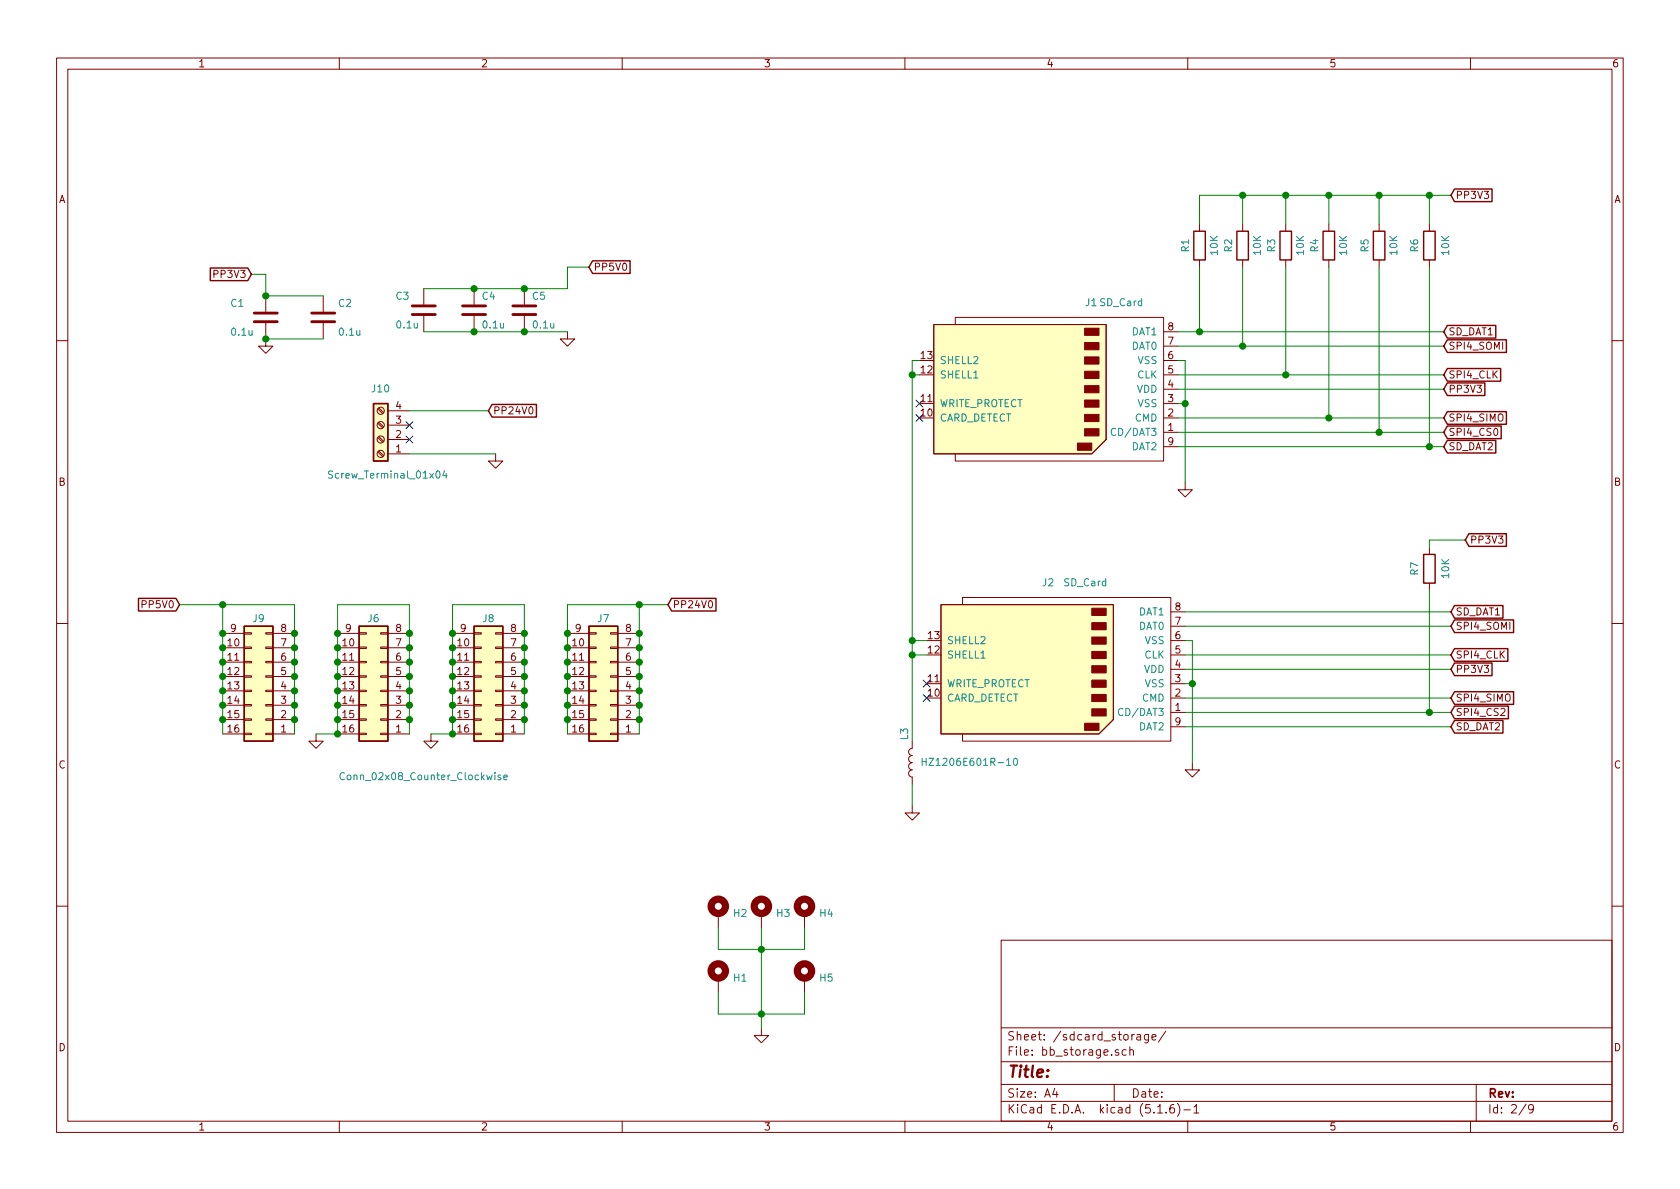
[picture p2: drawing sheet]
<svg xmlns="http://www.w3.org/2000/svg" width="297mm" height="210mm" viewBox="0 0 297 210" stroke-linecap="round" stroke-linejoin="round" font-family="sans-serif">
<g fill="none" stroke="#840000" stroke-width=".18">
<path d="M10 10.3h277v189.9h-277zM12 12.2h273v186.1h-273zM60 10.3v1.9M110 10.3v1.9M160 10.3v1.9M210 10.3v1.9M260 10.3v1.9M212.1 39.6v1.3M219.7 39.6v1.3M227.3 39.6v1.3M234.9 39.6v1.3M243.8 39.6v1.3"/>
<path d="M252.7 39.6v1.3M47 57.1v4.1h1.3l-1.3 1.3-1.3-1.3h1.3M47 52.3v2.8M57.1 52.3v2.8M57.1 57.1v2.8M74.9 51v2.8M74.9 55.9v2.8M83.8 51v2.8M83.8 55.9v2.8M92.7 51v2.8M92.7 55.9v2.8M100.3 58.7v1.2h1.3l-1.3 1.3-1.2-1.3h1.2"/>
<path d="M165.1 57.4h30.5v20.3l-2.6 2.6h-27.9zM168.9 57.4v-1.3h36.8v25.4h-36.8v-1.2M205.7 58.7h2.6M212.1 46v1.2M219.7 46v1.2M227.3 46v1.2M234.9 46v1.2M243.8 46v1.2M252.7 46v1.2M10 60.2h2M66.8 72.3l.9 .8M66.8 74.8l.9 .9"/>
<path d="M66.8 77.4l.9 .8M66.8 79.9l.9 .9M67 72.1l.8 .9M67 74.7l.8 .8M67 77.2l.8 .8M67 79.8l.8 .8M68.6 77.7h3.8M68.6 75.2h3.8M68.6 72.6h3.8M93.6 72.1l.2-.2a.67 .67 0 0 1 .5 .7 .67 .67 0 0 1-.5 .6l-.3-.5zM205.7 76.4h2.6M205.7 73.9h2.6"/>
<path d="M205.7 71.4h2.6M205.7 68.8h2.6M205.7 66.3h2.6M205.7 63.7h2.6M205.7 61.2h2.6M205.7 79h2.6M285 60.2h2M68.6 80.3h3.8M87.6 80.3v1.2h1.3l-1.3 1.3-1.2-1.3h1.2M209.5 85.3v1.3h1.3l-1.3 1.3-1.2-1.3h1.2M252.7 96.8v1.2M10 110.3h2"/>
<path d="M39.4 114.5h3.8M39.4 117.1h3.8M39.4 119.6h3.8M39.4 112h3.8M43.2 117h1.2v.2h-1.2zM43.2 114.4h1.2v.3h-1.2zM43.2 111.9h1.2v.2h-1.2zM43.2 119.5h1.2v.3h-1.2zM47 117h1.3v.2h-1.3zM47 114.4h1.3v.3h-1.3zM47 111.9h1.3v.2h-1.3zM47 119.5h1.3v.3h-1.3z"/>
<path d="M48.3 114.5h3.8M48.3 117.1h3.8M48.3 119.6h3.8M48.3 112h3.8M59.7 114.5h3.8M59.7 117.1h3.8M59.7 119.6h3.8M59.7 112h3.8M63.5 117h1.3v.2h-1.3zM63.5 114.4h1.3v.3h-1.3zM63.5 111.9h1.3v.2h-1.3zM63.5 119.5h1.3v.3h-1.3z"/>
<path d="M67.3 117h1.3v.2h-1.3zM67.3 114.4h1.3v.3h-1.3zM67.3 111.9h1.3v.2h-1.3zM67.3 119.5h1.3v.3h-1.3zM68.6 114.5h3.8M68.6 117.1h3.8M68.6 119.6h3.8M68.6 112h3.8M80 114.5h3.8M80 117.1h3.8M80 119.6h3.8M80 112h3.8"/>
<path d="M83.8 117h1.3v.2h-1.3zM83.8 114.4h1.3v.3h-1.3zM83.8 111.9h1.3v.2h-1.3zM83.8 119.5h1.3v.3h-1.3zM87.6 117h1.3v.2h-1.3zM87.6 114.4h1.3v.3h-1.3zM87.6 111.9h1.3v.2h-1.3zM87.6 119.5h1.3v.3h-1.3zM88.9 114.5h3.8M88.9 117.1h3.8M88.9 119.6h3.8M88.9 112h3.8"/>
<path d="M100.3 114.5h3.8M100.3 117.1h3.8M100.3 119.6h3.8M100.3 112h3.8M104.1 117h1.3v.2h-1.3zM104.1 114.4h1.3v.3h-1.3zM104.1 111.9h1.3v.2h-1.3zM104.1 119.5h1.3v.3h-1.3zM107.9 117h1.3v.2h-1.3zM107.9 114.4h1.3v.3h-1.3zM107.9 111.9h1.3v.2h-1.3zM107.9 119.5h1.3v.3h-1.3z"/>
<path d="M109.2 114.5h3.8M109.2 117.1h3.8M109.2 119.6h3.8M109.2 112h3.8M125.4 106.3l.2-.1a.67 .67 0 0 1 .4 .7 .67 .67 0 0 1-.4 .6l-.4-.5zM166.4 106.9h30.4v20.3l-2.5 2.6h-27.9zM170.2 106.9v-1.2h36.8v25.4h-36.8v-1.3M207 118.4h2.5M207 115.8h2.5M207 113.3h2.5M207 110.7h2.5M207 108.2h2.5"/>
<path d="M252.7 103.1v1.3M285 110.3h2M39.4 129.8h3.8M39.4 122.2h3.8M39.4 124.7h3.8M39.4 127.2h3.8M43.2 124.6h1.2v.2h-1.2zM43.2 127.1h1.2v.3h-1.2zM43.2 129.7h1.2v.2h-1.2zM43.2 122h1.2v.3h-1.2zM47 124.6h1.3v.2h-1.3zM47 127.1h1.3v.3h-1.3z"/>
<path d="M47 129.7h1.3v.2h-1.3zM47 122h1.3v.3h-1.3zM48.3 129.8h3.8M48.3 122.2h3.8M48.3 124.7h3.8M48.3 127.2h3.8M55.9 129.8v1.3h1.2l-1.2 1.2-1.3-1.2h1.3M59.7 129.8h3.8M59.7 122.2h3.8M59.7 124.7h3.8M59.7 127.2h3.8M63.5 124.6h1.3v.2h-1.3z"/>
<path d="M63.5 127.1h1.3v.3h-1.3zM63.5 129.7h1.3v.2h-1.3zM63.5 122h1.3v.3h-1.3zM67.3 124.6h1.3v.2h-1.3zM67.3 127.1h1.3v.3h-1.3zM67.3 129.7h1.3v.2h-1.3zM67.3 122h1.3v.3h-1.3zM68.6 129.8h3.8M68.6 122.2h3.8M68.6 124.7h3.8M68.6 127.2h3.8M76.2 129.8v1.3h1.3l-1.3 1.2-1.3-1.2h1.3"/>
<path d="M80 129.8h3.8M80 122.2h3.8M80 124.7h3.8M80 127.2h3.8M83.8 124.6h1.3v.2h-1.3zM83.8 127.1h1.3v.3h-1.3zM83.8 129.7h1.3v.2h-1.3zM83.8 122h1.3v.3h-1.3zM87.6 124.6h1.3v.2h-1.3zM87.6 127.1h1.3v.3h-1.3zM87.6 129.7h1.3v.2h-1.3zM87.6 122h1.3v.3h-1.3z"/>
<path d="M88.9 129.8h3.8M88.9 122.2h3.8M88.9 124.7h3.8M88.9 127.2h3.8M100.3 129.8h3.8M100.3 122.2h3.8M100.3 124.7h3.8M100.3 127.2h3.8M104.1 124.6h1.3v.2h-1.3zM104.1 127.1h1.3v.3h-1.3zM104.1 129.7h1.3v.2h-1.3zM104.1 122h1.3v.3h-1.3z"/>
<path d="M107.9 124.6h1.3v.2h-1.3zM107.9 127.1h1.3v.3h-1.3zM107.9 129.7h1.3v.2h-1.3zM107.9 122h1.3v.3h-1.3zM109.2 129.8h3.8M109.2 122.2h3.8M109.2 124.7h3.8M109.2 127.2h3.8M161.3 131.1v1.2a.63 .63 0 0 0-.6 .7 .63 .63 0 0 0 .6 .6 .63 .63 0 0 0-.6 .6 .63 .63 0 0 0 .6 .7 .63 .63 0 0 0-.6 .6 .63 .63 0 0 0 .6 .6 .63 .63 0 0 0-.6 .7 .63 .63 0 0 0 .6 .6v1.3M207 126h2.5M207 123.4h2.5M207 120.9h2.5"/>
<path d="M207 128.5h2.5M210.8 134.9v1.2h1.3l-1.3 1.3-1.3-1.3h1.3M161.3 142.5v1.3h1.3l-1.3 1.2-1.3-1.2h1.3M10 160.2h2M127 161.5v2.6M127 173v2.5M134.6 161.5v2.6M142.2 161.5v2.6M142.2 173v2.5M177 166.3h108v32h-108zM285 160.2h2M60 198.3v1.9"/>
<path d="M110 198.3v1.9M134.6 181.9v1.2h1.3l-1.3 1.3-1.3-1.3h1.3M160 198.3v1.9M177 194.8h108M177 191.8h108M177 187.8h108M177 181.8h108M186.5 192.5l-.4 1h1M186.8 193v1M197 191.8v3M197.8 185.7a.37 .37 0 0 0-.6 .1l.1 .2 .5 .2v.1l-.2 .3-.4-.1M199.1 185.7l-.4-.1-.3 .3 .1 .6 .2 .1 .4-.1"/>
<path d="M199.8 185.7a.37 .37 0 0 1 .6 .1v.8M199.8 185.1v1.5M201 183h.6l.1 .9M201.7 183.3l-.5 .1-.2 .2 .2 .3 .5-.1M203 182.9v1.2l-.2 .3-.4-.1M203 183l-.4-.1-.3 .3 .2 .6h.5M203.7 183.4l.7-.1-.1-.3-.4-.1-.2 .2 .1 .7h.5M204.7 196.8h.8M206.1 182.3l-1.3 2M206.2 196.7v.1M207.5 195.3a.59 .59 0 0 0-.7 .7v.5l.2 .2 .4 .1 .2-.1 .1-.5-.2-.2-.4-.1-.3 .3M208.2 195.1a1.71 1.71 0 0 1 0 2.3"/>
<path d="M209.3 196.3h1.2M210 198.3v1.9M211.1 195.8l.4-.5v1.5M211.1 196.8h.9M260 198.3v1.9M261 191.8v6.5M269.8 195.2l-1.2 2M271.1 196l-.3 .3-.4-.1-.1-.2v-.4l.1-.2 .4-.1 .2 .2a1.19 1.19 0 0 1-.2 1.2l-.4 .1"/>
<circle cx="67.3" cy="72.6" r=".63"/>
<circle cx="67.3" cy="77.7" r=".63"/>
<circle cx="67.3" cy="75.2" r=".63"/>
<circle cx="67.3" cy="80.3" r=".63"/>
</g>
<g fill="#ffffc2" stroke="#ffffc2" stroke-width=".18">
<path d="M63.5 110.7h5.1v20.4h-5.1z"/>
<path d="M83.8 110.7h5.1v20.4h-5.1z"/>
<path d="M104.1 110.7h5.1v20.4h-5.1z"/>
<path d="M66 71.4h2.6v10.1h-2.6z"/>
<path d="M165.1 57.4h30.5v20.3l-2.6 2.6h-27.9z"/>
<path d="M43.2 110.7h5.1v20.4h-5.1z"/>
<path d="M166.4 106.9h30.4v20.3l-2.5 2.6h-27.9z"/>
</g>
<g fill="none" stroke="#840000" stroke-width=".25">
<path d="M257.2 33.4h6.6v2.3h-6.6l-.7-1.2zM37.2 47.4h6.6l.6 1.1-.6 1.1h-6.6zM104.8 46.1h6.6v2.3h-6.6l-.7-1.2zM211.1 40.9h2v5.1h-2zM218.7 40.9h2v5.1h-2zM226.3 40.9h2v5.1h-2zM233.9 40.9h2.1v5.1h-2.1zM242.8 40.9h2.1v5.1h-2.1zM251.7 40.9h2v5.1h-2zM255.9 57.6h8.6v2.2h-8.6l-.6-1.1zM66 71.4h2.6v10.1h-2.6zM87 71.5h7.8v2.3h-7.8l-.6-1.2z"/>
<path d="M255.9 72.8h10.4v2.2h-10.4l-.6-1.1zM255.9 67.7h6.6v2.2h-6.6l-.6-1.1zM255.9 75.3h9.5v2.3h-9.5l-.6-1.2zM255.9 65.2h9.4v2.2h-9.4l-.6-1.1zM255.9 60.1h10.4v2.2h-10.4l-.6-1.1zM255.9 77.9h8.6v2.2h-8.6l-.6-1.1zM251.7 98h2v5.1h-2zM259.7 94.4h6.6v2.2h-6.6l-.6-1.1zM24.5 105.8h6.6l.6 1.1-.6 1.1h-6.6zM43.2 110.7h5.1v20.4h-5.1zM63.5 110.7h5.1v20.4h-5.1zM83.8 110.7h5.1v20.4h-5.1z"/>
<path d="M104.1 110.7h5.1v20.4h-5.1zM118.7 105.8h7.9v2.2h-7.9l-.6-1.1zM257.2 114.7h9.4v2.2h-9.4l-.7-1.1zM257.2 109.6h10.4v2.3h-10.4l-.7-1.2zM257.2 107.1h8.5v2.2h-8.5l-.7-1.1zM257.2 117.2h6.6v2.3h-6.6l-.7-1.1zM257.2 127.4h8.5v2.2h-8.5l-.7-1.1zM257.2 124.9h9.5v2.2h-9.5l-.7-1.1zM257.2 122.3h10.4v2.3h-10.4l-.7-1.2z"/>
</g>
<path d="M45 56.9h4M45 55.4h4M55.1 56.9h4.1M55.1 55.4h4.1M72.9 55.6h4.1M72.9 54.1h4.1M81.8 55.6h4.1M81.8 54.1h4.1M90.7 55.6h4M90.7 54.1h4" fill="none" stroke="#840000" stroke-width=".51"/>
<path d="M197.3 75.9a.6 .6 0 0 0-.9 .4 .6 .6 0 0 0 .6 .7l.3-.1M58.8 83.4l-.5-.1-.2 .1 .1 .4 .6 .3v.2l-.2 .3-.5-.1M78.6 83.2l-.3 .9h.8M78.9 83.7v.9M60.9 136.7a.6 .6 0 0 0-.8 .5 .6 .6 0 0 0 .6 .7l.2-.1M88.5 137.1h-.3l-.2 .1 .1 .2 .4 .1v.3h-.5M89.1 137.5l.6-.1-.1-.3h-.3l-.2 .1v.6h.5M163 134.1v1.3M163 134.7h.8M163.8 134.1v1.3M179.3 134.2l.2-.1a.67 .67 0 0 1 .4 .6 .67 .67 0 0 1-.4 .7l-.3-.5zM198.5 125.4a.6 .6 0 0 0-.8 .4 .6 .6 0 0 0 .6 .7l.2-.1" fill="none" stroke="#008484" stroke-width=".18"/>
<g fill="#840000" stroke="#840000" stroke-width=".18">
<path d="M191.8 58h2.5v1.3h-2.5z"/>
<path d="M191.8 60.6h2.5v1.2h-2.5z"/>
<path d="M191.8 63.1h2.5v1.3h-2.5z"/>
<path d="M191.8 65.7h2.5v1.2h-2.5z"/>
<path d="M191.8 68.2h2.5v1.3h-2.5z"/>
<path d="M191.8 70.7h2.5v1.3h-2.5z"/>
<path d="M191.8 73.3h2.5v1.2h-2.5z"/>
<path d="M191.8 75.8h2.5v1.3h-2.5z"/>
<path d="M190.5 78.4h2.5v1.2h-2.5z"/>
<path d="M193 107.6h2.6v1.2h-2.6z"/>
<path d="M193 110.1h2.6v1.3h-2.6z"/>
<path d="M193 112.6h2.6v1.3h-2.6z"/>
<path d="M193 115.2h2.6v1.3h-2.6z"/>
<path d="M193 117.7h2.6v1.3h-2.6z"/>
<path d="M193 120.3h2.6v1.2h-2.6z"/>
<path d="M193 122.8h2.6v1.3h-2.6z"/>
<path d="M193 125.3h2.6v1.3h-2.6z"/>
<path d="M191.8 127.9h2.5v1.3h-2.5z"/>
</g>
<g fill="none" stroke="#840000" stroke-width="1.3">
<circle cx="127" cy="171.7" r="1.27"/>
<circle cx="127" cy="160.3" r="1.27"/>
<circle cx="134.6" cy="160.3" r="1.27"/>
<circle cx="142.2" cy="160.3" r="1.27"/>
<circle cx="142.2" cy="171.7" r="1.27"/>
</g>
<g fill="none" stroke="#008400" stroke-width=".18">
<path d="M219.7 34.5v5.1M227.3 34.5v5.1M234.9 34.5v5.1M243.8 34.5v5.1M252.7 34.5v5.1M256.5 34.5h-44.4v5.1M44.4 48.5h2.6v3.8h10.1M47 59.9h10.1M74.9 58.7h25.4M104.1 47.2h-3.8v3.8h-25.4M208.3 58.7h47M212.1 47.2v11.5"/>
<path d="M219.7 47.2v14M227.3 47.2v19.1M234.9 47.2v26.7M243.8 47.2v29.2M252.7 47.2v31.8M72.4 72.6h14M161.3 66.3h1.3M162.6 63.7h-1.3v67.4M208.3 61.2h47M208.3 66.3h47M208.3 79h47M208.3 63.7h1.2v21.6"/>
<path d="M208.3 71.4h1.2M208.3 73.9h47M208.3 68.8h47M208.3 76.4h47M72.4 80.3h15.2M259.1 95.5h-6.4v1.3M31.7 106.9h20.4v22.9M39.4 106.9v22.9M113 106.9v22.9M118.1 106.9h-17.8v22.9M161.3 113.3h2.5M161.3 115.8h2.5"/>
<path d="M209.5 113.3h1.3v21.6M209.5 115.8h47M209.5 108.2h47M209.5 110.7h47M209.5 118.4h47M252.7 104.4v21.6M55.9 129.8h3.8v-22.9h12.7v22.9M76.2 129.8h3.8v-22.9h12.7v22.9M161.3 138.7v3.8M209.5 120.9h1.3M209.5 126h47M209.5 123.4h47"/>
<path d="M209.5 128.5h47M127 164.1v3.8h15.2v-3.8M127 175.5v3.8h15.2v-3.8M134.6 164.1v17.8"/>
</g>
<g fill="#008400" stroke="#008400" stroke-width=".25">
<circle cx="59.7" cy="117.1" r=".51"/>
<circle cx="59.7" cy="114.5" r=".51"/>
<circle cx="252.7" cy="79" r=".51"/>
<circle cx="227.3" cy="34.5" r=".51"/>
<circle cx="39.4" cy="106.9" r=".51"/>
<circle cx="52.1" cy="112" r=".51"/>
<circle cx="39.4" cy="112" r=".51"/>
<circle cx="134.6" cy="167.9" r=".51"/>
<circle cx="39.4" cy="114.5" r=".51"/>
<circle cx="39.4" cy="117.1" r=".51"/>
<circle cx="39.4" cy="119.6" r=".51"/>
<circle cx="134.6" cy="179.3" r=".51"/>
<circle cx="39.4" cy="122.2" r=".51"/>
<circle cx="39.4" cy="124.7" r=".51"/>
<circle cx="39.4" cy="127.2" r=".51"/>
<circle cx="161.3" cy="113.3" r=".51"/>
<circle cx="59.7" cy="112" r=".51"/>
<circle cx="72.4" cy="114.5" r=".51"/>
<circle cx="113" cy="106.9" r=".51"/>
<circle cx="72.4" cy="117.1" r=".51"/>
<circle cx="252.7" cy="126" r=".51"/>
<circle cx="72.4" cy="119.6" r=".51"/>
<circle cx="72.4" cy="122.2" r=".51"/>
<circle cx="210.8" cy="120.9" r=".51"/>
<circle cx="72.4" cy="124.7" r=".51"/>
<circle cx="72.4" cy="127.2" r=".51"/>
<circle cx="161.3" cy="66.3" r=".51"/>
<circle cx="72.4" cy="112" r=".51"/>
<circle cx="52.1" cy="122.2" r=".51"/>
<circle cx="47" cy="52.3" r=".51"/>
<circle cx="80" cy="127.2" r=".51"/>
<circle cx="243.8" cy="76.4" r=".51"/>
<circle cx="52.1" cy="117.1" r=".51"/>
<circle cx="80" cy="129.8" r=".51"/>
<circle cx="52.1" cy="119.6" r=".51"/>
<circle cx="92.7" cy="58.7" r=".51"/>
<circle cx="52.1" cy="127.2" r=".51"/>
<circle cx="92.7" cy="51" r=".51"/>
<circle cx="113" cy="114.5" r=".51"/>
<circle cx="83.8" cy="58.7" r=".51"/>
<circle cx="113" cy="117.1" r=".51"/>
<circle cx="83.8" cy="51" r=".51"/>
<circle cx="113" cy="119.6" r=".51"/>
<circle cx="161.3" cy="115.8" r=".51"/>
<circle cx="47" cy="59.9" r=".51"/>
<circle cx="113" cy="122.2" r=".51"/>
<circle cx="113" cy="124.7" r=".51"/>
<circle cx="52.1" cy="124.7" r=".51"/>
<circle cx="113" cy="127.2" r=".51"/>
<circle cx="100.3" cy="127.2" r=".51"/>
<circle cx="100.3" cy="124.7" r=".51"/>
<circle cx="100.3" cy="122.2" r=".51"/>
<circle cx="100.3" cy="119.6" r=".51"/>
<circle cx="100.3" cy="117.1" r=".51"/>
<circle cx="113" cy="112" r=".51"/>
<circle cx="100.3" cy="114.5" r=".51"/>
<circle cx="100.3" cy="112" r=".51"/>
<circle cx="212.1" cy="58.7" r=".51"/>
<circle cx="92.7" cy="124.7" r=".51"/>
<circle cx="92.7" cy="122.2" r=".51"/>
<circle cx="92.7" cy="119.6" r=".51"/>
<circle cx="235" cy="34.5" r=".51"/>
<circle cx="92.7" cy="117.1" r=".51"/>
<circle cx="92.7" cy="114.5" r=".51"/>
<circle cx="219.7" cy="34.5" r=".51"/>
<circle cx="59.7" cy="129.8" r=".51"/>
<circle cx="92.7" cy="127.2" r=".51"/>
<circle cx="219.7" cy="61.2" r=".51"/>
<circle cx="227.3" cy="66.3" r=".51"/>
<circle cx="59.7" cy="127.2" r=".51"/>
<circle cx="59.7" cy="124.7" r=".51"/>
<circle cx="59.7" cy="122.2" r=".51"/>
<circle cx="235" cy="73.9" r=".51"/>
<circle cx="59.7" cy="119.6" r=".51"/>
<circle cx="243.8" cy="34.5" r=".51"/>
<circle cx="80" cy="122.2" r=".51"/>
<circle cx="52.1" cy="114.5" r=".51"/>
<circle cx="80" cy="119.6" r=".51"/>
<circle cx="80" cy="117.1" r=".51"/>
<circle cx="80" cy="114.5" r=".51"/>
<circle cx="80" cy="112" r=".51"/>
<circle cx="209.6" cy="71.4" r=".51"/>
<circle cx="92.7" cy="112" r=".51"/>
<circle cx="252.7" cy="34.5" r=".51"/>
<circle cx="80" cy="124.7" r=".51"/>
</g>
<path d="M71.8 74.6l1.2 1.2M71.8 77.1l1.2 1.2M73 74.6l-1.2 1.2M73 77.1l-1.2 1.2M162 73.3l1.2 1.2M162 70.8l1.2 1.2M163.2 73.3l-1.2 1.2M163.2 70.8l-1.2 1.2M163.2 120.3l1.2 1.2M163.2 122.8l1.2 1.2M164.4 120.3l-1.2 1.2M164.4 122.8l-1.2 1.2" fill="none" stroke="#000084" stroke-width=".18"/>
<text font-size="2.8" fill="#840000" x="178" y="190.5">Title:</text>
<g font-size="2.1" fill="#840000">
<text x="178" y="184">Sheet: /sdcard_storage/</text>
<text x="178" y="186.7">File: bb_storage.sch</text>
<text x="178" y="196.9">KiCad E.D.A. kicad (5.1.6)-1</text>
<text x="178" y="194.1">Size: A4</text>
<text x="200" y="194.1">Date:</text>
<text x="263" y="194.1">Rev:</text>
<text x="263" y="196.9">Id: 2/9</text>
</g>
<g font-size="1.8" fill="#840000">
<text x="35" y="11.9">1</text>
<text x="85" y="11.9">2</text>
<text x="135" y="11.9">3</text>
<text x="185" y="11.9">4</text>
<text x="235" y="11.9">5</text>
<text x="285" y="11.9">6</text>
<text x="10.4" y="35.9">A</text>
<text x="257.3" y="35.2">PP3V3</text>
<text x="285.4" y="35.9">A</text>
<text x="104.9" y="47.9">PP5V0</text>
<text x="38.2" y="49.1">PP3V3</text>
<text x="206.5" y="58.4">8</text>
<text x="256.1" y="59.3">SD_DAT1</text>
<text x="162.9" y="63.5">13</text>
<text x="206.5" y="63.5">6</text>
<text x="206.5" y="61">7</text>
<text x="256.1" y="61.8">SPI4_SOMI</text>
<text x="162.9" y="71.1">11</text>
<text x="162.9" y="66">12</text>
<text x="206.5" y="71.1">3</text>
<text x="206.5" y="68.6">4</text>
<text x="206.5" y="66">5</text>
<text x="256.1" y="69.5">PP3V3</text>
<text x="256.1" y="66.9">SPI4_CLK</text>
<text x="70" y="77.5">2</text>
<text x="70" y="74.9">3</text>
<text x="70" y="72.4">4</text>
<text x="87.1" y="73.3">PP24V0</text>
<text x="162.9" y="73.7">10</text>
<text x="206.5" y="76.2">1</text>
<text x="206.5" y="73.7">2</text>
<text x="256.1" y="74.5">SPI4_SIMO</text>
<text x="256.1" y="77.1">SPI4_CS0</text>
<text x="70" y="80">1</text>
<text x="206.5" y="78.7">9</text>
<text x="256.1" y="79.6">SD_DAT2</text>
<text x="10.4" y="85.9">B</text>
<text x="285.4" y="85.9">B</text>
<text x="259.9" y="96.1">PP3V3</text>
<text x="25.5" y="107.6">PP5V0</text>
<text x="118.9" y="107.6">PP24V0</text>
<text x="207.8" y="107.9">8</text>
<text x="40.8" y="111.8">9</text>
<text x="49.7" y="111.8">8</text>
<text x="61.1" y="111.8">9</text>
<text x="70" y="111.8">8</text>
<text x="81.4" y="111.8">9</text>
<text x="90.3" y="111.8">8</text>
<text x="101.8" y="111.8">9</text>
<text x="110.6" y="111.8">8</text>
<text x="164.1" y="113">13</text>
<text x="207.8" y="113">6</text>
<text x="207.8" y="110.5">7</text>
<text x="257.3" y="111.4">SPI4_SOMI</text>
<text x="257.3" y="108.8">SD_DAT1</text>
<text x="40.3" y="114.3">10</text>
<text x="40.3" y="116.8">11</text>
<text x="40.3" y="119.4">12</text>
<text x="49.7" y="119.4">5</text>
<text x="49.7" y="116.8">6</text>
<text x="49.7" y="114.3">7</text>
<text x="60.6" y="114.3">10</text>
<text x="60.6" y="116.8">11</text>
<text x="60.6" y="119.4">12</text>
<text x="70" y="119.4">5</text>
<text x="70" y="116.8">6</text>
<text x="70" y="114.3">7</text>
<text x="80.9" y="114.3">10</text>
<text x="80.9" y="116.8">11</text>
<text x="80.9" y="119.4">12</text>
<text x="90.3" y="119.4">5</text>
<text x="90.3" y="116.8">6</text>
<text x="90.3" y="114.3">7</text>
<text x="101.3" y="114.3">10</text>
<text x="101.3" y="116.8">11</text>
<text x="101.3" y="119.4">12</text>
<text x="110.6" y="119.4">5</text>
<text x="110.6" y="116.8">6</text>
<text x="110.6" y="114.3">7</text>
<text x="164.1" y="115.6">12</text>
<text x="207.8" y="118.1">4</text>
<text x="207.8" y="115.6">5</text>
<text x="257.3" y="116.5">SPI4_CLK</text>
<text x="257.3" y="119">PP3V3</text>
<text x="40.3" y="121.9">13</text>
<text x="40.3" y="124.5">14</text>
<text x="49.7" y="124.5">3</text>
<text x="49.7" y="121.9">4</text>
<text x="60.6" y="121.9">13</text>
<text x="60.6" y="124.5">14</text>
<text x="70" y="124.5">3</text>
<text x="70" y="121.9">4</text>
<text x="80.9" y="121.9">13</text>
<text x="80.9" y="124.5">14</text>
<text x="90.3" y="124.5">3</text>
<text x="90.3" y="121.9">4</text>
<text x="101.3" y="121.9">13</text>
<text x="101.3" y="124.5">14</text>
<text x="110.6" y="124.5">3</text>
<text x="110.6" y="121.9">4</text>
<text x="164.1" y="123.2">10</text>
<text x="164.1" y="120.6">11</text>
<text x="207.8" y="125.7">1</text>
<text x="207.8" y="123.2">2</text>
<text x="207.8" y="120.6">3</text>
<text x="257.3" y="124.1">SPI4_SIMO</text>
<text x="40.3" y="127">15</text>
<text x="40.3" y="129.5">16</text>
<text x="49.7" y="129.5">1</text>
<text x="49.7" y="127">2</text>
<text x="60.6" y="127">15</text>
<text x="60.6" y="129.5">16</text>
<text x="70" y="129.5">1</text>
<text x="70" y="127">2</text>
<text x="80.9" y="127">15</text>
<text x="80.9" y="129.5">16</text>
<text x="90.3" y="129.5">1</text>
<text x="90.3" y="127">2</text>
<text x="101.3" y="127">15</text>
<text x="101.3" y="129.5">16</text>
<text x="110.6" y="129.5">1</text>
<text x="110.6" y="127">2</text>
<text x="207.8" y="128.3">9</text>
<text x="257.3" y="129.2">SD_DAT2</text>
<text x="257.3" y="126.6">SPI4_CS2</text>
<text x="10.4" y="135.9">C</text>
<text x="285.4" y="135.9">C</text>
<text x="10.4" y="185.9">D</text>
<text x="285.4" y="185.9">D</text>
<text x="35" y="199.9">1</text>
<text x="85" y="199.9">2</text>
<text x="135" y="199.9">3</text>
<text x="185" y="199.9">4</text>
<text x="235" y="199.9">5</text>
<text x="285" y="199.9">6</text>
</g>
<g font-size="1.8" fill="#008484">
<text x="210.2" y="44.5" transform="rotate(-90 210.2 44.5)">R1</text>
<text x="215.3" y="45" transform="rotate(-90 215.3 45)">10K</text>
<text x="217.9" y="44.5" transform="rotate(-90 217.9 44.5)">R2</text>
<text x="222.9" y="45" transform="rotate(-90 222.9 45)">10K</text>
<text x="225.5" y="44.5" transform="rotate(-90 225.5 44.5)">R3</text>
<text x="230.6" y="45" transform="rotate(-90 230.6 45)">10K</text>
<text x="233.1" y="44.5" transform="rotate(-90 233.1 44.5)">R4</text>
<text x="238.2" y="45" transform="rotate(-90 238.2 45)">10K</text>
<text x="242" y="44.5" transform="rotate(-90 242 44.5)">R5</text>
<text x="247.1" y="45" transform="rotate(-90 247.1 45)">10K</text>
<text x="250.7" y="44.5" transform="rotate(-90 250.7 44.5)">R6</text>
<text x="256.2" y="45.1" transform="rotate(-90 256.2 45.1)">10K</text>
<text x="70.1" y="53">C3</text>
<text x="85.3" y="53">C4</text>
<text x="94.2" y="53">C5</text>
<text x="40.8" y="54.3">C1</text>
<text x="41" y="59.4">0.1u</text>
<text x="59.9" y="54.3">C2</text>
<text x="60.1" y="59.4">0.1u</text>
<text x="70.3" y="58.1">0.1u</text>
<text x="85.5" y="58.1">0.1u</text>
<text x="94.4" y="58.1">0.1u</text>
<text x="192" y="54.1">J1 SD_Card</text>
<text x="200.1" y="59.3">DAT1</text>
<text x="166.1" y="64.4">SHELL2</text>
<text x="200.1" y="61.8">DAT0</text>
<text x="201.2" y="64.4">VSS</text>
<text x="65.8" y="69.4">J10</text>
<text x="166.1" y="66.9">SHELL1</text>
<text x="201" y="69.5">VDD</text>
<text x="201.1" y="66.9">CLK</text>
<text x="166.1" y="74.5">CARD_DETECT</text>
<text x="166.1" y="72">WRITE_PROTECT</text>
<text x="197.1" y="77.1">CD/DAT3</text>
<text x="200.7" y="74.5">CMD</text>
<text x="201.2" y="72">VSS</text>
<text x="200.1" y="79.6">DAT2</text>
<text x="58.8" y="84.6">Screw_Terminal_01x04</text>
<text x="250.7" y="101.7" transform="rotate(-90 250.7 101.7)">R7</text>
<text x="184.4" y="103.7">J2</text>
<text x="188.2" y="103.7">SD_Card</text>
<text x="256.2" y="102.2" transform="rotate(-90 256.2 102.2)">10K</text>
<text x="44.8" y="110">J9</text>
<text x="65.1" y="110">J6</text>
<text x="85.4" y="110">J8</text>
<text x="105.7" y="110">J7</text>
<text x="167.4" y="113.9">SHELL2</text>
<text x="201.4" y="111.4">DAT0</text>
<text x="201.4" y="108.8">DAT1</text>
<text x="202.5" y="113.9">VSS</text>
<text x="167.4" y="116.5">SHELL1</text>
<text x="202.3" y="119">VDD</text>
<text x="202.4" y="116.5">CLK</text>
<text x="167.4" y="124.1">CARD_DETECT</text>
<text x="167.4" y="121.5">WRITE_PROTECT</text>
<text x="202" y="124.1">CMD</text>
<text x="202.5" y="121.5">VSS</text>
<text x="160.6" y="130.8" transform="rotate(-90 160.6 130.8)">L3</text>
<text x="198.3" y="126.6">CD/DAT3</text>
<text x="201.4" y="129.2">DAT2</text>
<text x="61" y="138">Conn_02x08_Counter_Clockwise</text>
<text x="164.3" y="135.4">HZ1206E601R-10</text>
<text x="129.8" y="162.1">H2</text>
<text x="137.4" y="162.1">H3</text>
<text x="145" y="162.1">H4</text>
<text x="129.8" y="173.6">H1</text>
<text x="145" y="173.6">H5</text>
</g>
</svg>
